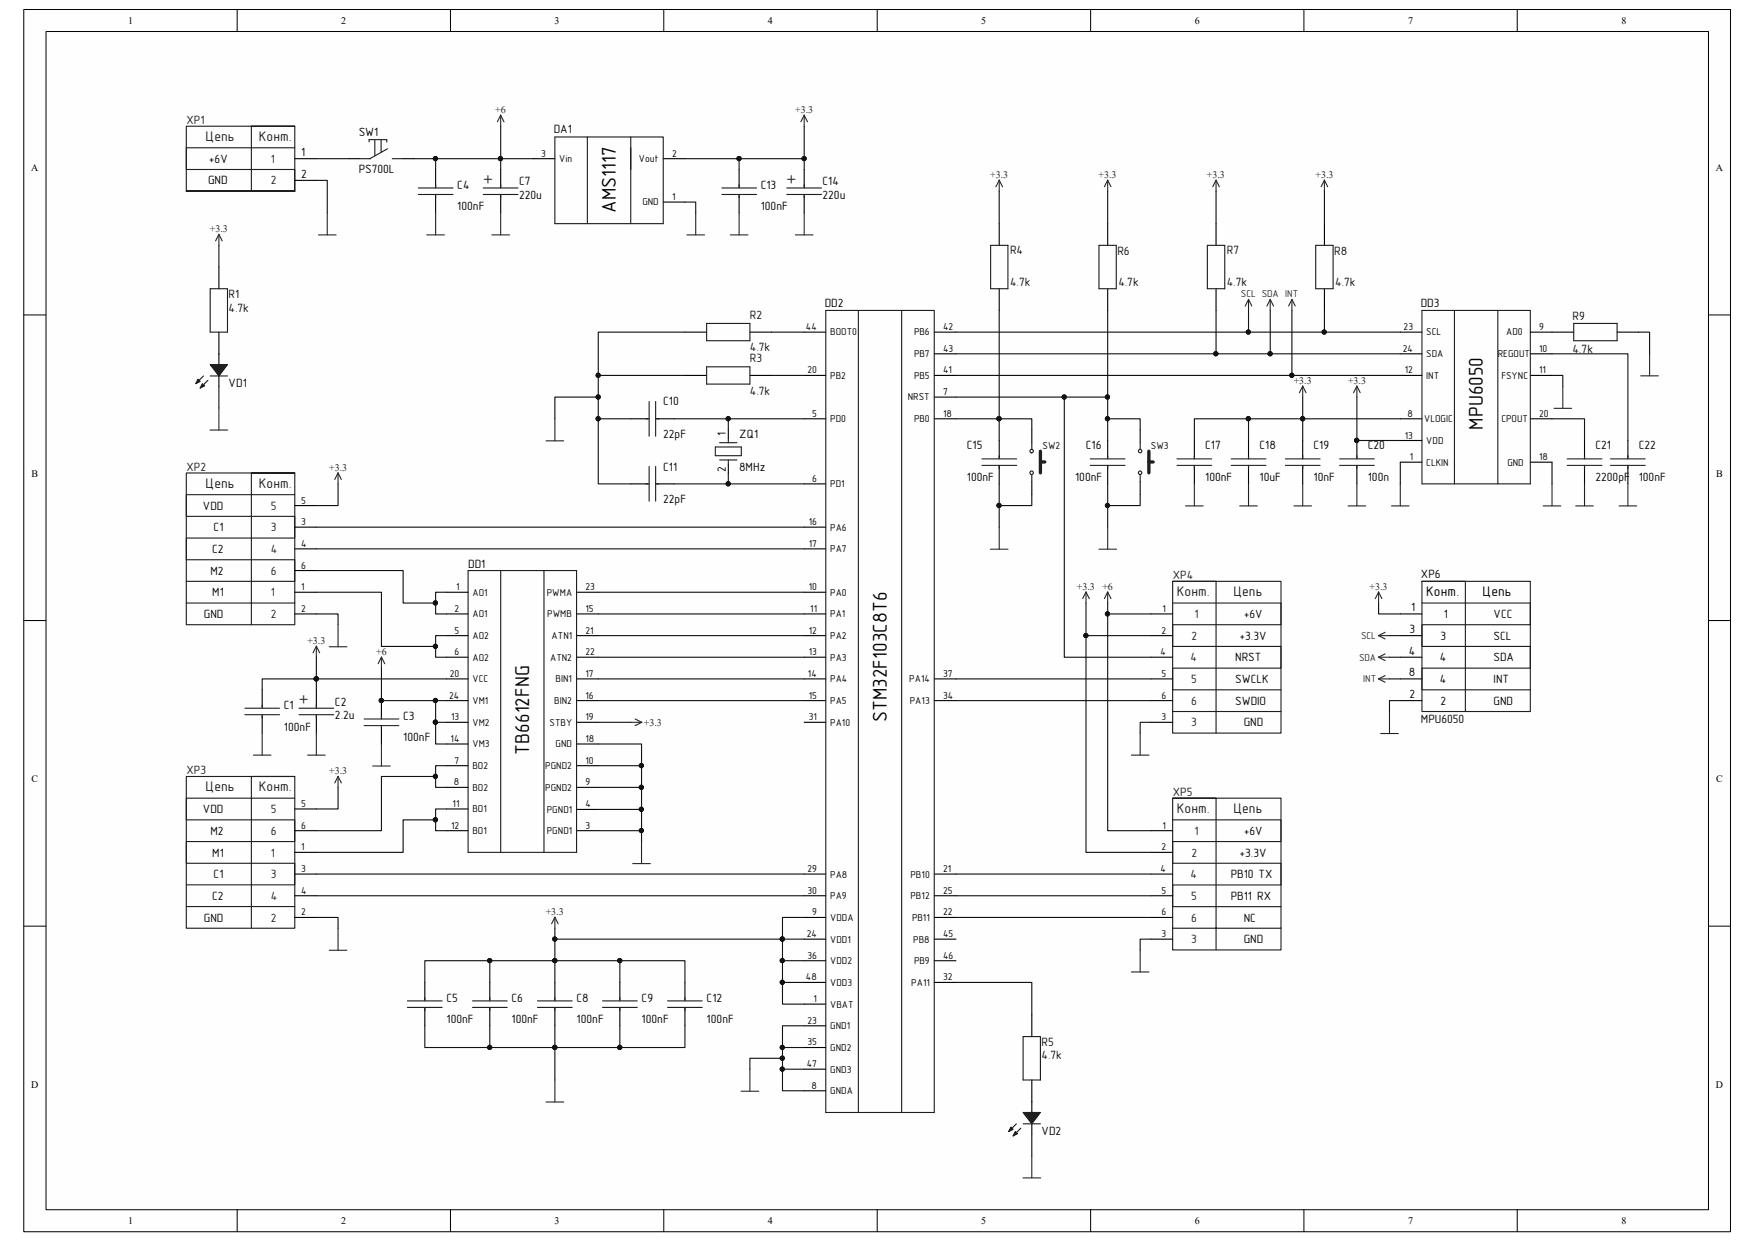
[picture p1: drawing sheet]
<svg xmlns="http://www.w3.org/2000/svg" width="297mm" height="210mm" viewBox="0 0 297 210" stroke-linecap="round" stroke-linejoin="round" font-family="sans-serif">
<path d="M4.1 1.7h288.8v206.7h-288.8z" fill="#fefefe"/>
<path d="M4 1.6h288.9v206.8h-288.9z" fill="none" stroke="#000" stroke-width=".17"/>
<path d="M7.8 5.4h281.3v199.3h-281.3z" fill="#fefefe"/>
<g fill="none" stroke="#000" stroke-width=".17">
<path d="M7.8 5.3h281.3v199.4h-281.3zM40.1 1.6v3.7M76.2 1.6v3.7M112.3 1.6v3.7M148.5 1.6v3.7M184.6 1.6v3.7M220.7 1.6v3.7M256.8 1.6v3.7M4 53.3h3.7M289.2 53.3h3.7M4 105h3.7M289.2 105h3.7"/>
<path d="M4 156.7h3.7M289.2 156.7h3.7M40.1 204.7v3.7M76.2 204.7v3.7M112.3 204.7v3.7M148.5 204.7v3.7M184.6 204.7v3.7M220.7 204.7v3.7M256.8 204.7v3.7"/>
</g>
<g fill="none" stroke="#1c1c1c" stroke-width=".19">
<path d="M49.9 21.4h-18.4v11h18.4v-11h-7.4v11h-.3M49.9 25h-18.4v3.7h18.4v3.7h-18.4M60.9 26.9h1.8M62.5 24v-.4h3v.4M63.4 23.7v2.6M64.5 23.7v2.1M65.6 25.2l-3 1.7M66.4 26.9h1.8M70.8 32.9h5.9M70.8 31.8h5.9M73.7 31.3v.5M73.7 32.9v.6"/>
<path d="M81.8 32.9h5.9M81.8 31.8h5.9M84.7 31.3v.5M84.7 32.9v.6M99.4 23.2h7.3v14.7M106.7 23.2h5.5v14.7h-18.3v-14.7h5.5v14.7M122.2 32.9h5.8M122.2 31.8h5.8M125.1 31.3v.5M125.1 32.9v.6M133.2 32.9h5.8M133.2 31.8h5.8"/>
<path d="M136.1 31.3v.5M136.1 32.9v.6M119.6 54.7h7.3v3h-7.3zM145.3 52.5h7.3v135.8M152.6 52.5h5.5v135.8h-18.3v-135.8h5.5v135.8M167.7 41.5h2.9v7.4h-2.9zM186 41.5h2.9v7.4h-2.9zM204.3 41.5h3v7.4h-3zM222.7 41.5h2.9v7.4h-2.9zM246.1 52.5h7.4v29.4M253.5 52.5h5.5v29.4h-18.4v-29.4h5.5v29.4M266.3 54.7h7.4v3h-7.4z"/>
<path d="M109.3 70.9h.6M109.9 67.9v5.9M109.9 78.9v5.9M111 67.9v5.9M111 78.9v5.9M111 70.9h.5M119.6 62.1h7.3v2.9h-7.3zM121.1 75.6h4.4v1.5h-4.4zM121.8 74.9h2.9M121.8 77.8h2.9M123.3 74.2v.7M123.3 77.8v.8"/>
<path d="M166.2 78.8h5.8M166.2 77.7h5.8M169.1 77.1v.6M169.1 78.8v.5M174.6 74.9v1.1M184.5 78.8h5.9M184.5 77.7h5.9M187.5 77.1v.6M187.5 78.8v.5M193 74.9v1.1M199.2 78.8h5.9M199.2 77.7h5.9"/>
<path d="M202.1 77.1v.6M202.1 78.8v.5M208.4 78.8h5.8M208.4 77.7h5.8M211.3 77.1v.6M211.3 78.8v.5M217.5 78.8h5.9M217.5 77.7h5.9M220.5 77.1v.6M220.5 78.8v.5M226.7 78.8h5.9M226.7 77.7h5.9"/>
<path d="M229.6 77.1v.6M229.6 78.8v.5M265.2 78.8h5.9M265.2 77.7h5.9M268.2 77.1v.6M268.2 78.8v.5M272.6 78.8h5.8M272.6 77.7h5.8M275.5 77.1v.6M275.5 78.8v.5M84.7 96.6h7.4v47.6M92.1 96.6h5.5v47.6h-18.4v-47.6h5.5v47.6"/>
<path d="M109.3 81.9h.6M111 81.9h.5M174.6 80.4v1.1M193 80.4v1.1M50.6 119.9h5.9M53.5 119.3v.6M49.9 131.4h-18.4v22h18.4v-22h-7.4v25.7M49.9 135.1h-18.4v3.6h18.4v3.7h-18.4v3.7h18.4v3.6h-18.4M50.6 121h5.9M53.5 121v.5M61.6 122.8h5.9M61.6 121.7h5.9"/>
<path d="M64.6 121.1v.6M64.6 122.8v.5M31.5 153.4v3.7h18.4v-3.7M69 170.5h5.8M69 169.4h5.8M71.9 168.8v.6M71.9 170.5v.5M80 170.5h5.8M80 169.4h5.8M82.9 168.8v.6M82.9 170.5v.5M91 170.5h5.8"/>
<path d="M91 169.4h5.8M93.9 168.8v.6M93.9 170.5v.5M102 170.5h5.8M102 169.4h5.8M104.9 168.8v.6M104.9 170.5v.5M113 170.5h5.8M113 169.4h5.8M115.9 168.8v.6M115.9 170.5v.5"/>
<circle cx="174.6" cy="76.3" r=".29"/>
<circle cx="192.9" cy="76.3" r=".29"/>
<circle cx="174.6" cy="80" r=".29"/>
<circle cx="192.9" cy="80" r=".29"/>
</g>
<g fill="none" stroke="#000" stroke-width=".19">
<path d="M49.9 26.9h3.6M49.9 30.5h3.6M59.1 26.9h1.8M68.2 26.9h1.9M73.7 28.7v2.9M73.7 33.1v2.9M84.7 28.7v2.9M84.7 33.1v2.9M90.2 26.9h3.7M106.7 25v3.7M112.2 26.9h3.7M112.2 34.2h3.7"/>
<path d="M125.1 28.7v2.9M125.1 33.1v2.9M136.1 28.7v2.9M136.1 33.1v2.9M169.1 37.9v3.6M187.5 37.9v3.6M205.8 37.9v3.6M224.1 37.9v3.6M37 59.9v1.9M115.9 56.2h3.7M126.9 56.2h3.7M136.1 56.2h3.7"/>
<path d="M158.1 56.2h3.7M158.1 59.9h3.7M169.1 48.9v3.6M187.5 48.9v3.6M205.8 48.9v3.6M224.1 48.9v3.6M237 56.2h3.6M237 59.9h3.6M259 56.2h7.3M259 59.9h3.7M273.7 56.2h3.6M37 63.5v1.9"/>
<path d="M106.7 70.9h3M111.1 70.9h3M115.9 63.5h3.7M123.3 72.7v1.5M123.3 78.6v1.4M126.9 63.5h3.7M136.1 70.9h3.7M136.1 63.5h3.7M158.1 67.2h3.7M158.1 70.9h3.7M158.1 63.5h3.7M169.1 74.5v3"/>
<path d="M169.1 78.9v3M174.6 72.7v2.2M187.5 74.5v3M187.5 78.9v3M193 72.7v2.2M202.1 74.5v3M202.1 78.9v3M211.3 74.5v3M211.3 78.9v3M220.5 74.5v3M220.5 78.9v3M229.6 74.5v3"/>
<path d="M229.6 78.9v3M237 70.9h3.6M237 63.5h3.6M237 78.2h3.6M237 74.5h3.6M259 70.9h3.7M259 63.5h3.7M259 78.2h3.7M268.2 74.5v3M268.2 78.9v3M275.5 74.5v3M275.5 78.9v3"/>
<path d="M106.7 81.9h3M111.1 81.9h3M136.1 89.2h3.7M136.1 92.9h3.7M136.1 81.9h3.7M174.6 81.5v2.2M193 81.5v2.2M53.5 116.7v3M64.6 118.6v2.9M75.6 100.2h3.6M75.6 103.9h3.6M75.6 118.6h3.6"/>
<path d="M75.6 114.9h3.6M75.6 107.6h3.6M75.6 111.2h3.6M97.6 100.2h3.6M97.6 103.9h3.6M97.6 118.6h3.6M97.6 114.9h3.6M97.6 107.6h3.6M97.6 111.2h3.6M136.1 100.2h3.7M136.1 103.9h3.7M136.1 118.6h3.7"/>
<path d="M136.1 114.9h3.7M136.1 107.6h3.7M136.1 111.2h3.7M158.1 118.6h3.7M158.1 114.9h3.7M49.9 136.9h3.6M53.5 121.1v3M64.6 123v2.9M75.6 122.2h3.6M75.6 125.9h3.6M75.6 136.9h3.6M75.6 129.6h3.6"/>
<path d="M75.6 133.2h3.6M97.6 122.2h3.6M97.6 125.9h3.6M97.6 129.6h3.6M97.6 133.2h3.6M97.6 137h3.6M136.1 122.2h3.7M49.9 147.9h3.6M49.9 151.6h3.6M49.9 155.3h3.6M49.9 140.6h3.6M49.9 144.2h3.6"/>
<path d="M75.6 140.6h3.6M97.6 140.6h3.6M136.1 147.9h3.7M136.1 151.6h3.7M136.1 155.3h3.7M136.1 158.9h3.7M158.1 147.9h3.7M158.1 151.6h3.7M158.1 155.3h3.7M158.1 158.9h3.7M71.9 166.3v2.9M71.9 170.7v2.9"/>
<path d="M82.9 166.3v2.9M82.9 170.7v2.9M93.9 166.3v2.9M93.9 170.7v2.9M104.9 166.3v2.9M104.9 170.7v2.9M115.9 166.3v2.9M115.9 170.7v2.9M136.1 162.6h3.7M136.1 166.3h3.7M136.1 169.9h3.7M136.1 173.6h3.7"/>
<path d="M136.1 177.3h3.7M158.1 162.6h3.7M158.1 166.3h3.7M136.1 180.9h3.7M136.1 184.6h3.7"/>
</g>
<path d="M176.1 76.4v3.6M176.1 78.2h.7M194.4 78.2h.8M194.4 76.4v3.6" fill="none" stroke="#1c1c1c" stroke-width=".56"/>
<g fill="none" stroke="#262626" stroke-width=".19">
<path d="M84.7 19.5v1.9M84.7 19.5l-.5 1.1M84.7 19.5l.6 1.1M136.1 19.5v1.9M136.1 19.5l-.6 1.1M136.1 19.5l.6 1.1M53.9 39.8h3M55.4 36v3.8M72.2 39.8h3M73.7 36v3.8M83.2 39.8h3M84.7 36v3.8"/>
<path d="M116.2 39.8h3M117.7 36v3.8M123.6 39.8h3M125.1 36v3.8M134.6 39.8h3M136.1 36v3.8M169.1 30.5v1.9M169.1 30.5l-.6 1.1M169.1 30.5l.6 1.1M187.5 30.5v1.9M187.5 30.5l-.6 1.1M187.5 30.5l.5 1.1"/>
<path d="M205.8 30.5l-.6 1.1M205.8 30.5l.6 1.1M205.8 30.5v1.9M224.1 30.5l-.5 1.1M224.1 30.5l.6 1.1M224.1 30.5v1.9M279.2 59.9v3.7M92.4 74.6h3M93.9 70.9v3.7M220.5 65.3v1.9M220.5 65.3l-.6 1.2M220.5 65.3l.5 1.2"/>
<path d="M229.6 65.3v1.9M229.6 65.3l-.5 1.2M229.6 65.3l.6 1.2M263 69.1h3M264.5 65.4v3.7M277.7 63.6h3M57.2 80v1.9M57.2 80l-.5 1.1M57.2 80l.6 1.1M167.6 92.9h3M169.1 89.2v3.7M186 92.9h3"/>
<path d="M187.5 89.2v3.7M200.6 85.6h3M202.1 81.9v3.7M209.8 85.6h3M211.3 81.9v3.7M219 85.6h3M220.5 81.9v3.7M228.1 85.6h3M229.6 81.9v3.7M235.5 85.6h3M237 81.9v3.7M261.2 85.6h2.9"/>
<path d="M262.7 81.9v3.7M266.7 85.6h2.9M268.2 81.9v3.7M274 85.6h3M275.5 81.9v3.7M53.5 109.4v1.8M53.5 109.4l-.5 1.1M53.5 109.4l.6 1.1M55.7 109.5h3M57.2 105.7v3.8M64.6 111.2v1.9M64.6 111.2l-.6 1.1"/>
<path d="M64.6 111.2l.5 1.1M52 127.8h3M53.5 124.1v3.7M57.2 131.4v1.8M57.2 131.4l-.5 1.1M57.2 131.4l.6 1.1M63.1 129.6h2.9M64.6 125.9v3.7M57.2 157.1v3.7M93.9 155.2v1.9M93.9 155.2l-.6 1.1M93.9 155.2l.6 1.1"/>
<path d="M107.1 146.1h3M108.6 142.4v3.7M55.7 160.8h3M92.4 186.5h3M93.9 182.8v3.7M125.4 184.7h3M126.9 180.9v3.8"/>
</g>
<g fill="#0e0e0e" stroke="#0e0e0e" stroke-width=".17">
<circle cx="64.5" cy="118.5" r=".35"/>
<circle cx="229.6" cy="74.5" r=".35"/>
</g>
<path d="M35.6 61.7h2.9l-1.5 1.9z" fill="#1c1c1c"/>
<path d="M34.4 63.6l-1.3 1.3M35.2 64.4l-1.3 1.3M35.6 61.7h2.9l-1.5 1.9z" fill="none" stroke="#1c1c1c" stroke-width=".19"/>
<path d="M34.3 64.9l.3 .4-.7 .4z" fill="#1c1c1c"/>
<path d="M34.3 64.9l.3 .4-.7 .4z" fill="none" stroke="#1c1c1c" stroke-width=".19"/>
<path d="M33.5 64.2l.4 .4-.8 .3z" fill="#1c1c1c"/>
<g fill="none" stroke="#1c1c1c" stroke-width=".19">
<path d="M35.6 48.9h2.9v7.3h-2.9zM33.5 64.2l.4 .4-.8 .3zM35.6 63.6h2.9M198.5 98.4h18.3v22h-18.3v-22h7.3v25.7M240.6 98.4h18.4v22h-18.4v-22h7.4v22M41.4 119.9h5.9M44.4 119.3v.6M198.5 102.1h18.3v3.6h-18.3v3.7h18.3v3.7h-18.3v3.6h18.3M240.6 102.1h18.4v3.6h-18.4v3.7h18.4v3.7h-18.4v3.6h18.4M41.4 121h5.9M44.4 121v.5M198.5 138.7h18.3v3.7h-18.3v3.7h18.3v3.7h-18.3v3.6h18.3"/>
<path d="M198.5 120.4v3.7h18.3v-3.7M198.5 135.1h18.3v22h-18.3v-22h7.3v25.7M198.5 157.1v3.7h18.3v-3.7"/>
</g>
<g fill="none" stroke="#000" stroke-width=".19">
<path d="M37 45.2v3.7M37 56.2v3.7M44.4 116.7v3M194.8 107.6h3.7M194.8 103.9h3.7M194.8 118.6h3.7M194.8 111.2h3.7M194.8 114.9h3.7M237 107.6h3.6M237 103.9h3.6M237 118.6h3.6M237 111.2h3.6"/>
<path d="M237 114.9h3.6M44.4 121.1v3M194.8 122.2h3.7M194.8 144.2h3.7M194.8 155.3h3.7M194.8 147.9h3.7M194.8 151.6h3.7M194.8 140.6h3.7M194.8 158.9h3.7M174.6 186.5v1.8M174.6 190.1v1.8"/>
</g>
<g fill="none" stroke="#262626" stroke-width=".19">
<path d="M37 39.7l-.5 1.1M37 39.7l.6 1.1M37 39.7v1.8M211.3 50.7l-.6 1.1M211.3 50.7l.6 1.1M211.3 50.7v1.8M215 50.7l-.6 1.1M215 50.7l.5 1.1M215 50.7v1.8M218.6 50.7l-.5 1.1M218.6 50.7l.6 1.1M218.6 50.7v1.8"/>
<path d="M35.6 72.8h2.9M37 69v3.8M183.8 100.2l-.6 1.1M183.8 100.2l.5 1.1M183.8 100.2v1.9M187.5 100.2l-.6 1.1M187.5 100.2l.5 1.1M187.5 100.2v1.9M233.3 107.6l1.1 .5M233.3 107.6h1.9M233.3 111.2l1.1 .6M233.3 111.2h1.9"/>
<path d="M233.3 114.9l1.1 .6M233.3 114.9h1.9M233.3 100.2l-.6 1.1M233.3 100.2l.6 1.1M233.3 100.2v1.9M234.4 107l-1.1 .6M234.4 110.7l-1.1 .5M234.4 114.3l-1.1 .6M42.9 127.8h3M44.4 124.1v3.7M191.5 127.8h3M193 124.1v3.7"/>
<path d="M233.7 124.1h2.9M235.2 120.4v3.7M191.5 164.5h3M193 160.8v3.7"/>
</g>
<path d="M173.1 188.3h3l-1.5 1.9z" fill="#1c1c1c"/>
<path d="M172 190.2l-1.3 1.3M172.8 190.9l-1.3 1.3M173.1 188.3h3l-1.5 1.9z" fill="none" stroke="#1c1c1c" stroke-width=".19"/>
<path d="M171.8 191.5l.4 .4-.7 .3z" fill="#1c1c1c"/>
<path d="M171.8 191.5l.4 .4-.7 .3z" fill="none" stroke="#1c1c1c" stroke-width=".19"/>
<path d="M171.1 190.7l.4 .4-.8 .4z" fill="#1c1c1c"/>
<path d="M49.9 80h-18.4v22.1h18.4v-22.1h-7.4v25.7M49.9 83.7h-18.4v3.7h18.4v3.7h-18.4v3.6h18.4v3.7h-18.4M31.5 102.1v3.6h18.4v-3.6M173.1 175.4h3v7.4h-3zM171.1 190.7l.4 .4-.8 .4zM173.1 190.2h3" fill="none" stroke="#1c1c1c" stroke-width=".19"/>
<path d="M49.9 89.2h3.6M49.9 92.9h3.6M49.9 85.6h3.6M49.9 96.6h3.6M49.9 100.2h3.6M49.9 103.9h3.6M174.6 171.8v3.6M174.6 182.8v3.6" fill="none" stroke="#000" stroke-width=".19"/>
<path d="M106.7 122.2h1.9M107.5 121.7l1.1 .5M108.6 122.2l-1.1 .6M173.1 199.3h3M174.6 195.6v3.7" fill="none" stroke="#262626" stroke-width=".19"/>
<g fill="none" stroke="#0e0e0e" stroke-width=".19">
<path d="M53.5 26.9h5.6M53.5 30.5h1.9v5.5M70.1 26.9h20.1M73.7 26.9v1.8M84.7 21.4v7.3M115.9 34.2h1.8v1.8M115.9 26.9h20.2v1.8M125.1 26.9v1.8M136.1 21.4v5.5M169.1 32.4v5.5M187.5 32.4v5.5M205.8 32.4v5.5"/>
<path d="M224.1 32.4v5.5M37 41.5v3.7M37 59.9h.1M115.9 56.2h-14.7v14.7M130.6 56.2h5.5M161.8 56.2h75.2M161.8 59.9h75.2M169.1 52.5v22M187.5 52.5v14.7M205.8 52.5v7.4M211.3 52.5v3.7M215 52.5v7.4"/>
<path d="M218.6 52.5v11M224.1 52.5v3.7M262.7 59.9h12.8v14.6M277.3 56.2h1.9v3.7M37 65.4v3.6M101.2 67.2h-7.3v3.7M101.2 63.5h14.7M106.7 70.9h-5.5v11h5.5M114.1 70.9h22M123.3 70.9v1.8M130.6 63.5h5.5M161.8 70.9h12.8v1.8"/>
<path d="M161.8 67.2h25.7v3.7M161.8 63.5h75.2M180.1 67.2v44h14.7M193 72.7v-1.8h-5.5v3.6M211.3 70.9v3.6M220.5 67.2v7.3M229.6 67.2v7.3h7.4M237 70.9h-34.9v3.6M237 78.2v3.7M262.7 70.9h5.5v3.6M262.7 63.5h1.8v1.9M262.7 78.2v3.7"/>
<path d="M53.5 89.2h82.6M53.5 92.9h82.6M53.5 96.6h14.7v5.5h5.5M57.2 81.9v3.7h-3.7M114.1 81.9h22M123.3 80v1.9M169.1 81.9v7.3M174.6 83.7v1.9h-5.5M187.5 81.9v7.3M193 83.7v1.9h-5.5M53.5 103.9h3.7v1.8M53.5 100.2h11.1v9.2h9.1"/>
<path d="M53.5 111.2v5.5M64.6 113.1v5.5h9.1v3.6M73.7 118.6h1.9M75.6 100.2h-1.9v3.7h1.9M75.6 107.6h-1.9v3.6h1.9M75.6 114.9h-31.2v1.8M101.2 100.2h34.9M101.2 103.9h34.9M101.2 107.6h34.9M101.2 111.2h34.9M101.2 114.9h34.9M101.2 118.6h34.9"/>
<path d="M161.8 114.9h33M161.8 118.6h33M183.8 102.1v5.5h11M183.8 107.6v36.6h11M187.5 102.1v1.8h7.3M187.5 103.9v36.7h7.3M233.3 102.1v1.8h3.7M235.2 114.9h1.8M235.2 111.2h1.8M235.2 107.6h1.8M237 118.6h-1.8v1.8M57.2 133.2v3.7h-3.7"/>
<path d="M73.7 138.7h-5.5v5.5h-14.7M73.7 131.4h-9.1v9.2h-11.1M73.7 122.2v3.7h1.9M73.7 122.2h1.9M75.6 136.9h-1.9v3.7h1.9M75.6 129.6h-1.9v3.6h1.9M101.2 133.2h7.4M101.2 125.9h7.4v3.7h-7.4M101.2 122.2h5.5M108.6 137v3.6h-7.4M108.6 129.6v7.4h-7.4M194.8 122.2h-1.8v1.9"/>
<path d="M53.5 155.3h3.7v1.8M53.5 147.9h82.6M53.5 151.6h82.6M93.9 157.1v1.8M108.6 140.6v1.8M136.1 155.3h-3.7v14.6h3.7M136.1 158.9h-42.2v7.4M161.8 151.6h33M161.8 155.3h33M161.8 147.9h33M194.8 158.9h-1.8v1.9M71.9 173.6v3.7h44v-3.7"/>
<path d="M71.9 166.3v-3.7h44v3.7M82.9 162.6v3.7M82.9 173.6v3.7M93.9 173.6v9.2M104.9 162.6v3.7M104.9 173.6v3.7M132.4 179.1h-5.5v1.8M132.4 166.3h3.7M132.4 162.6h3.7M132.4 177.3h3.7M136.1 173.6h-3.7v11h3.7M161.8 166.3h12.8v5.5"/>
<path d="M132.4 180.9h3.7M174.6 186.4v.1M174.6 191.9v3.7"/>
</g>
<g fill="#0e0e0e" stroke="#0e0e0e" stroke-width=".17">
<circle cx="169.1" cy="85.5" r=".35"/>
<circle cx="169.1" cy="70.9" r=".35"/>
<circle cx="187.4" cy="85.5" r=".35"/>
<circle cx="187.4" cy="70.9" r=".35"/>
<circle cx="101.2" cy="70.9" r=".35"/>
<circle cx="123.2" cy="81.9" r=".35"/>
<circle cx="123.2" cy="70.9" r=".35"/>
<circle cx="101.2" cy="63.5" r=".35"/>
<circle cx="101.2" cy="67.2" r=".35"/>
<circle cx="108.5" cy="137" r=".35"/>
<circle cx="108.5" cy="140.6" r=".35"/>
<circle cx="108.5" cy="133.2" r=".35"/>
<circle cx="108.5" cy="129.6" r=".35"/>
<circle cx="73.7" cy="102" r=".35"/>
<circle cx="73.7" cy="109.4" r=".35"/>
<circle cx="73.7" cy="138.7" r=".35"/>
<circle cx="73.7" cy="131.4" r=".35"/>
<circle cx="73.7" cy="26.8" r=".35"/>
<circle cx="84.7" cy="26.8" r=".35"/>
<circle cx="125.1" cy="26.8" r=".35"/>
<circle cx="136.1" cy="26.8" r=".35"/>
<circle cx="73.7" cy="122.2" r=".35"/>
<circle cx="73.7" cy="118.5" r=".35"/>
<circle cx="64.5" cy="118.5" r=".35"/>
<circle cx="132.4" cy="166.2" r=".35"/>
<circle cx="132.4" cy="162.6" r=".35"/>
<circle cx="132.4" cy="158.9" r=".35"/>
<circle cx="132.4" cy="180.9" r=".35"/>
<circle cx="132.4" cy="177.3" r=".35"/>
<circle cx="132.4" cy="179.1" r=".35"/>
<circle cx="104.9" cy="177.3" r=".35"/>
<circle cx="93.9" cy="177.3" r=".35"/>
<circle cx="82.9" cy="177.3" r=".35"/>
<circle cx="104.9" cy="162.6" r=".35"/>
<circle cx="93.9" cy="162.6" r=".35"/>
<circle cx="82.9" cy="162.6" r=".35"/>
<circle cx="93.9" cy="158.9" r=".35"/>
<circle cx="180.1" cy="67.2" r=".35"/>
<circle cx="187.4" cy="67.2" r=".35"/>
<circle cx="211.3" cy="56.2" r=".35"/>
<circle cx="224.1" cy="56.2" r=".35"/>
<circle cx="205.8" cy="59.9" r=".35"/>
<circle cx="214.9" cy="59.9" r=".35"/>
<circle cx="218.6" cy="63.5" r=".35"/>
<circle cx="220.4" cy="70.9" r=".35"/>
<circle cx="229.6" cy="74.5" r=".35"/>
<circle cx="211.3" cy="70.9" r=".35"/>
<circle cx="53.5" cy="114.9" r=".35"/>
<circle cx="187.4" cy="103.9" r=".35"/>
<circle cx="183.8" cy="107.6" r=".35"/>
</g>
<g font-size="3.4">
<text x="104.2" y="36" transform="rotate(-90 104.2 36)">AMS1117</text>
<text x="251" y="72.7" transform="rotate(-90 251 72.7)">MPU6050</text>
<text x="150.1" y="122.2" transform="rotate(-90 150.1 122.2)">STM32F103C8T6</text>
<text x="89.5" y="127.7" transform="rotate(-90 89.5 127.7)">TB6612FNG</text>
</g>
<g font-size="2.5" fill="#1c1c1c">
<text x="81.7" y="29.5" transform="rotate(90 81.7 29.5)">+</text>
<text x="133.1" y="29.5" transform="rotate(90 133.1 29.5)">+</text>
<text x="50.5" y="117.6" transform="rotate(90 50.5 117.6)">+</text>
</g>
<g font-size="2.4" fill="#1c1c1c">
<text x="34.8" y="23.8">Цепь</text>
<text x="43.8" y="23.8">Конт.</text>
<text x="34.8" y="82.5">Цепь</text>
<text x="43.8" y="82.5">Конт.</text>
<text x="199.2" y="100.8">Конт.</text>
<text x="208.7" y="100.8">Цепь</text>
<text x="34.8" y="133.9">Цепь</text>
<text x="43.8" y="133.9">Конт.</text>
<text x="199.2" y="137.5">Конт.</text>
<text x="208.7" y="137.5">Цепь</text>
</g>
<g font-size="2.4">
<text x="241.4" y="100.8">Конт.</text>
<text x="250.9" y="100.8">Цепь</text>
</g>
<g font-size="2" fill="#1c1c1c">
<text x="31.5" y="20.9">XP1</text>
<text x="45.8" y="27.5">1</text>
<text x="45.8" y="31.2">2</text>
<text x="31.5" y="79.6">XP2</text>
<text x="45.8" y="89.9">3</text>
<text x="45.8" y="86.2">5</text>
<text x="45.8" y="93.6">4</text>
<text x="45.8" y="97.2">6</text>
<text x="45.8" y="100.9">1</text>
<text x="198.5" y="98">XP4</text>
<text x="45.8" y="104.6">2</text>
<text x="202.1" y="104.6">1</text>
<text x="201.5" y="111.9">4</text>
<text x="201.6" y="108.2">2</text>
<text x="201.6" y="115.6">5</text>
<text x="201.6" y="119.3">6</text>
<text x="201.6" y="122.9">3</text>
<text x="31.5" y="131">XP3</text>
<text x="45.8" y="137.6">5</text>
<text x="198.5" y="134.7">XP5</text>
<text x="45.8" y="141.3">6</text>
<text x="202.1" y="141.3">1</text>
<text x="45.8" y="148.6">3</text>
<text x="45.8" y="144.9">1</text>
<text x="201.5" y="148.6">4</text>
<text x="201.6" y="144.9">2</text>
<text x="45.8" y="156">2</text>
<text x="45.8" y="152.3">4</text>
<text x="201.6" y="152.3">5</text>
<text x="201.6" y="156">6</text>
<text x="201.6" y="159.6">3</text>
</g>
<g font-size="2">
<text x="60.7" y="23">SW1</text>
<text x="93.7" y="22.6">DA1</text>
<text x="35.3" y="27.6">+6V</text>
<text x="51" y="26.4">1</text>
<text x="60.7" y="29.2">PS700L</text>
<text x="35.2" y="31.2">GND</text>
<text x="51" y="30.1">2</text>
<text x="77.4" y="35.6">100nF</text>
<text x="77.4" y="31.9">C4</text>
<text x="87.8" y="31.4">C7</text>
<text x="87.8" y="33.6">220u</text>
<text x="128.7" y="35.6">100nF</text>
<text x="128.7" y="31.9">C13</text>
<text x="139.2" y="31.4">C14</text>
<text x="139.2" y="33.6">220u</text>
<text x="139.6" y="51.9">DD2</text>
<text x="240.5" y="51.9">DD3</text>
<text x="38.7" y="65.6">VD1</text>
<text x="112.2" y="68.6">C10</text>
<text x="112.2" y="74.1">22pF</text>
<text x="122.9" y="73.8" transform="rotate(-90 122.9 73.8)">1</text>
<text x="125.1" y="74.1">ZQ1</text>
<text x="163.6" y="75.9">C15</text>
<text x="183.8" y="75.9">C16</text>
<text x="204" y="75.9">C17</text>
<text x="213.1" y="75.9">C18</text>
<text x="222.3" y="75.9">C19</text>
<text x="231.5" y="75.9">C20</text>
<text x="270" y="75.9">C21</text>
<text x="277.3" y="75.9">C22</text>
<text x="112.2" y="79.6">C11</text>
<text x="122.9" y="79.9" transform="rotate(-90 122.9 79.9)">2</text>
<text x="125.1" y="79.6">8MHz</text>
<text x="163.6" y="81.4">100nF</text>
<text x="181.9" y="81.4">100nF</text>
<text x="204" y="81.4">100nF</text>
<text x="213.1" y="81.4">10uF</text>
<text x="222.3" y="81.4">10nF</text>
<text x="231.5" y="81.4">100n</text>
<text x="270" y="81.4">2200pF</text>
<text x="277.3" y="81.4">100nF</text>
<text x="34.3" y="86.2">VDD</text>
<text x="36.2" y="89.9">C1</text>
<text x="112.2" y="85.1">22pF</text>
<text x="35.9" y="93.6">C2</text>
<text x="35.6" y="97.2">M2</text>
<text x="35.9" y="100.9">M1</text>
<text x="79.2" y="96.1">DD1</text>
<text x="240.5" y="97.8">XP6</text>
<text x="34.5" y="104.6">GND</text>
<text x="210.5" y="104.6">+6V</text>
<text x="238.5" y="107.1">3</text>
<text x="238.8" y="103.5">1</text>
<text x="244.3" y="104.6">1</text>
<text x="252.8" y="104.6">VCC</text>
<text x="209" y="111.9">NRST</text>
<text x="209.8" y="108.2">+3.3V</text>
<text x="238.4" y="110.8">4</text>
<text x="243.7" y="111.9">4</text>
<text x="243.8" y="108.2">3</text>
<text x="252.8" y="108.2">SCL</text>
<text x="252.8" y="111.9">SDA</text>
<text x="48" y="120">C1</text>
<text x="56.7" y="119.4">C2</text>
<text x="209" y="119.3">SWDIO</text>
<text x="209" y="115.6">SWCLK</text>
<text x="238.4" y="114.5">8</text>
<text x="238.5" y="118.2">2</text>
<text x="243.7" y="115.6">4</text>
<text x="243.8" y="119.3">2</text>
<text x="252.8" y="119.3">GND</text>
<text x="252.8" y="115.6">INT</text>
<text x="48" y="123.7">100nF</text>
<text x="56.7" y="121.7">2.2u</text>
<text x="68.2" y="125.5">100nF</text>
<text x="68.2" y="121.8">C3</text>
<text x="210.5" y="122.9">GND</text>
<text x="240.5" y="122.4">MPU6050</text>
<text x="34.3" y="137.6">VDD</text>
<text x="35.6" y="141.3">M2</text>
<text x="210.5" y="141.3">+6V</text>
<text x="35.9" y="144.9">M1</text>
<text x="36.2" y="148.6">C1</text>
<text x="208.3" y="148.6">PB10 TX</text>
<text x="209.8" y="144.9">+3.3V</text>
<text x="34.5" y="156">GND</text>
<text x="35.9" y="152.3">C2</text>
<text x="208.3" y="152.3">PB11 RX</text>
<text x="210.5" y="156">NC</text>
<text x="210.5" y="159.6">GND</text>
<text x="75.6" y="173.2">100nF</text>
<text x="75.6" y="169.5">C5</text>
<text x="86.6" y="173.2">100nF</text>
<text x="86.6" y="169.5">C6</text>
<text x="97.6" y="173.2">100nF</text>
<text x="97.6" y="169.5">C8</text>
<text x="108.6" y="173.2">100nF</text>
<text x="108.6" y="169.5">C9</text>
<text x="119.6" y="173.2">100nF</text>
<text x="119.6" y="169.5">C12</text>
<text x="176.3" y="192.2">VD2</text>
</g>
<g font-size="2" fill="#0e0e0e">
<text x="170.9" y="42.9">R4</text>
<text x="189.1" y="43.1">R6</text>
<text x="207.6" y="42.9">R7</text>
<text x="225.8" y="43.1">R8</text>
<text x="38.7" y="52.7">4.7k</text>
<text x="38.7" y="50.5">R1</text>
<text x="126.9" y="53.9">R2</text>
<text x="170.9" y="48.4">4.7k</text>
<text x="189.3" y="48.4">4.7k</text>
<text x="207.6" y="48.4">4.7k</text>
<text x="226" y="48.4">4.7k</text>
<text x="126.9" y="59.4">4.7k</text>
<text x="266.1" y="59.7">4.7k</text>
<text x="266.1" y="54.1">R9</text>
<text x="126.9" y="61.3">R3</text>
<text x="126.9" y="66.8">4.7k</text>
<text x="176.3" y="179.3">4.7k</text>
<text x="176.3" y="177.1">R5</text>
</g>
<g font-size="1.7">
<text x="21.7" y="4">1</text>
<text x="57.7" y="4">2</text>
<text x="93.9" y="4">3</text>
<text x="130" y="4">4</text>
<text x="166.1" y="4">5</text>
<text x="202.2" y="4">6</text>
<text x="238.3" y="4">7</text>
<text x="274.4" y="4">8</text>
<text x="5.3" y="29">A</text>
<text x="91.6" y="26.5">3</text>
<text x="94.7" y="27.4">Vin</text>
<text x="108.1" y="27.4">Vout</text>
<text x="113.7" y="26.5">2</text>
<text x="290.4" y="29">A</text>
<text x="108.7" y="34.8">GND</text>
<text x="113.7" y="33.8">1</text>
<text x="136.4" y="55.8">44</text>
<text x="140.5" y="56.8">BOOT0</text>
<text x="154.7" y="56.8">PB6</text>
<text x="159.6" y="55.8">42</text>
<text x="159.6" y="59.5">43</text>
<text x="237.4" y="59.5">24</text>
<text x="237.5" y="55.8">23</text>
<text x="241.4" y="56.8">SCL</text>
<text x="254.9" y="56.8">AD0</text>
<text x="260.5" y="59.5">10</text>
<text x="260.5" y="55.8">9</text>
<text x="136.7" y="63.2">20</text>
<text x="140.5" y="64.1">PB2</text>
<text x="154.7" y="64.1">PB5</text>
<text x="154.7" y="60.5">PB7</text>
<text x="159.6" y="63.2">41</text>
<text x="237.7" y="63.2">12</text>
<text x="241.4" y="64.1">INT</text>
<text x="241.4" y="60.5">SDA</text>
<text x="253.5" y="60.5">REGOUT</text>
<text x="254.1" y="64.1">FSYNC</text>
<text x="260.5" y="63.2">11</text>
<text x="137.5" y="70.5">5</text>
<text x="140.5" y="71.5">PD0</text>
<text x="153.6" y="67.8">NRST</text>
<text x="154.7" y="71.5">PB0</text>
<text x="159.6" y="66.8">7</text>
<text x="159.6" y="70.5">18</text>
<text x="238.2" y="70.5">8</text>
<text x="241" y="71.5">VLOGIC</text>
<text x="254.1" y="71.5">CPOUT</text>
<text x="260.5" y="70.5">20</text>
<text x="176.4" y="76">SW2</text>
<text x="194.8" y="76">SW3</text>
<text x="237.7" y="74.2">13</text>
<text x="238.6" y="77.9">1</text>
<text x="241.4" y="75.1">VDD</text>
<text x="260.5" y="77.9">18</text>
<text x="5.3" y="80.6">B</text>
<text x="137.5" y="81.5">6</text>
<text x="140.5" y="82.5">PD1</text>
<text x="241.4" y="78.8">CLKIN</text>
<text x="255.1" y="78.8">GND</text>
<text x="290.4" y="80.6">B</text>
<text x="51" y="88.9">3</text>
<text x="51" y="85.2">5</text>
<text x="136.9" y="88.9">16</text>
<text x="140.5" y="89.8">PA6</text>
<text x="51" y="92.5">4</text>
<text x="136.9" y="92.5">17</text>
<text x="140.5" y="93.5">PA7</text>
<text x="51" y="99.9">1</text>
<text x="51" y="96.2">6</text>
<text x="77.2" y="99.9">1</text>
<text x="80" y="100.8">AO1</text>
<text x="92.5" y="100.8">PWMA</text>
<text x="99.1" y="99.9">23</text>
<text x="136.9" y="99.9">10</text>
<text x="140.5" y="100.8">PA0</text>
<text x="51" y="103.5">2</text>
<text x="76.9" y="107.2">5</text>
<text x="76.9" y="103.5">2</text>
<text x="80" y="104.5">AO1</text>
<text x="92.6" y="104.5">PWMB</text>
<text x="99.1" y="103.5">15</text>
<text x="99.1" y="107.2">21</text>
<text x="136.9" y="107.2">12</text>
<text x="137.1" y="103.5">11</text>
<text x="140.5" y="104.5">PA1</text>
<text x="196.6" y="107.2">2</text>
<text x="196.8" y="103.5">1</text>
<text x="76.9" y="110.9">6</text>
<text x="80" y="111.8">AO2</text>
<text x="80" y="108.2">AO2</text>
<text x="93.1" y="111.8">ATN2</text>
<text x="93.3" y="108.2">ATN1</text>
<text x="99.1" y="110.9">22</text>
<text x="136.9" y="110.9">13</text>
<text x="140.5" y="108.2">PA2</text>
<text x="140.5" y="111.8">PA3</text>
<text x="196.4" y="110.9">4</text>
<text x="76" y="118.2">24</text>
<text x="76.1" y="114.6">20</text>
<text x="80" y="115.5">VCC</text>
<text x="80" y="119.2">VM1</text>
<text x="93.8" y="119.2">BIN2</text>
<text x="94" y="115.5">BIN1</text>
<text x="99.1" y="118.2">16</text>
<text x="99.1" y="114.6">17</text>
<text x="136.7" y="114.6">14</text>
<text x="136.9" y="118.2">15</text>
<text x="140.5" y="115.5">PA4</text>
<text x="140.5" y="119.2">PA5</text>
<text x="153.9" y="115.5">PA14</text>
<text x="154" y="119.2">PA13</text>
<text x="159.6" y="118.2">34</text>
<text x="159.6" y="114.6">37</text>
<text x="196.6" y="118.2">6</text>
<text x="196.6" y="114.6">5</text>
<text x="76.2" y="125.6">14</text>
<text x="76.3" y="121.9">13</text>
<text x="80" y="122.8">VM2</text>
<text x="93" y="122.8">STBY</text>
<text x="99.1" y="125.6">18</text>
<text x="99.1" y="121.9">19</text>
<text x="136.9" y="121.9">31</text>
<text x="140.5" y="122.8">PA10</text>
<text x="196.6" y="121.9">3</text>
<text x="76.9" y="129.2">7</text>
<text x="80" y="126.5">VM3</text>
<text x="80" y="130.2">BO2</text>
<text x="92.3" y="130.2">PGND2</text>
<text x="94" y="126.5">GND</text>
<text x="99.1" y="129.2">10</text>
<text x="5.3" y="132.4">C</text>
<text x="51" y="136.6">5</text>
<text x="76.6" y="136.6">11</text>
<text x="76.8" y="132.9">8</text>
<text x="80" y="137.5">BO1</text>
<text x="80" y="133.8">BO2</text>
<text x="92.3" y="133.8">PGND2</text>
<text x="92.5" y="137.5">PGND1</text>
<text x="99.1" y="132.9">9</text>
<text x="99.1" y="136.6">4</text>
<text x="290.4" y="132.4">C</text>
<text x="51" y="143.9">1</text>
<text x="51" y="140.3">6</text>
<text x="76.3" y="140.3">12</text>
<text x="80" y="141.2">BO1</text>
<text x="92.5" y="141.2">PGND1</text>
<text x="99.1" y="140.3">3</text>
<text x="196.6" y="143.9">2</text>
<text x="196.8" y="140.3">1</text>
<text x="51" y="147.6">3</text>
<text x="136.7" y="147.6">29</text>
<text x="140.5" y="148.5">PA8</text>
<text x="154.1" y="148.5">PB10</text>
<text x="159.6" y="147.6">21</text>
<text x="196.4" y="147.6">4</text>
<text x="51" y="154.9">2</text>
<text x="51" y="151.3">4</text>
<text x="136.7" y="151.3">30</text>
<text x="137.5" y="154.9">9</text>
<text x="140.5" y="152.2">PA9</text>
<text x="140.5" y="155.8">VDDA</text>
<text x="154.1" y="152.2">PB12</text>
<text x="154.3" y="155.8">PB11</text>
<text x="159.6" y="154.9">22</text>
<text x="159.6" y="151.3">25</text>
<text x="196.6" y="154.9">6</text>
<text x="196.6" y="151.3">5</text>
<text x="136.5" y="158.6">24</text>
<text x="140.5" y="159.5">VDD1</text>
<text x="154.6" y="159.5">PB8</text>
<text x="159.6" y="158.6">45</text>
<text x="196.6" y="158.6">3</text>
<text x="136.4" y="165.9">48</text>
<text x="136.7" y="162.2">36</text>
<text x="140.5" y="163.2">VDD2</text>
<text x="140.5" y="166.8">VDD3</text>
<text x="154.2" y="166.8">PA11</text>
<text x="154.7" y="163.2">PB9</text>
<text x="159.6" y="162.2">46</text>
<text x="159.6" y="165.9">32</text>
<text x="136.7" y="173.2">23</text>
<text x="137.7" y="169.6">1</text>
<text x="140.5" y="170.5">VBAT</text>
<text x="136.7" y="176.9">35</text>
<text x="140.5" y="174.2">GND1</text>
<text x="140.5" y="177.8">GND2</text>
<text x="5.3" y="184.1">D</text>
<text x="136.5" y="180.6">47</text>
<text x="137.3" y="184.2">8</text>
<text x="140.5" y="181.5">GND3</text>
<text x="140.5" y="185.2">GNDA</text>
<text x="290.4" y="184.1">D</text>
<text x="21.7" y="207.1">1</text>
<text x="57.7" y="207.1">2</text>
<text x="93.9" y="207.1">3</text>
<text x="130" y="207.1">4</text>
<text x="166.1" y="207.1">5</text>
<text x="202.2" y="207.1">6</text>
<text x="238.3" y="207.1">7</text>
<text x="274.4" y="207.1">8</text>
</g>
<g font-size="1.7" fill="#262626">
<text x="83.8" y="19.1">+6</text>
<text x="134.6" y="19.1">+3.3</text>
<text x="167.6" y="30.1">+3.3</text>
<text x="185.9" y="30.1">+3.3</text>
<text x="204.3" y="30.1">+3.3</text>
<text x="222.6" y="30.1">+3.3</text>
<text x="35.5" y="39.3">+3.3</text>
<text x="210" y="50.3">SCL SDA INT</text>
<text x="218.9" y="65">+3.3</text>
<text x="228.1" y="65">+3.3</text>
<text x="55.7" y="79.7">+3.3</text>
<text x="182.2" y="99.8">+3.3</text>
<text x="186.6" y="99.8">+6</text>
<text x="231.8" y="99.8">+3.3</text>
<text x="52" y="109">+3.3</text>
<text x="63.7" y="110.8">+6</text>
<text x="230" y="111.8">SDA</text>
<text x="230.3" y="108.2">SCL</text>
<text x="230.7" y="115.5">INT</text>
<text x="109" y="122.8">+3.3</text>
<text x="55.7" y="131">+3.3</text>
<text x="92.4" y="154.9">+3.3</text>
</g>
</svg>
